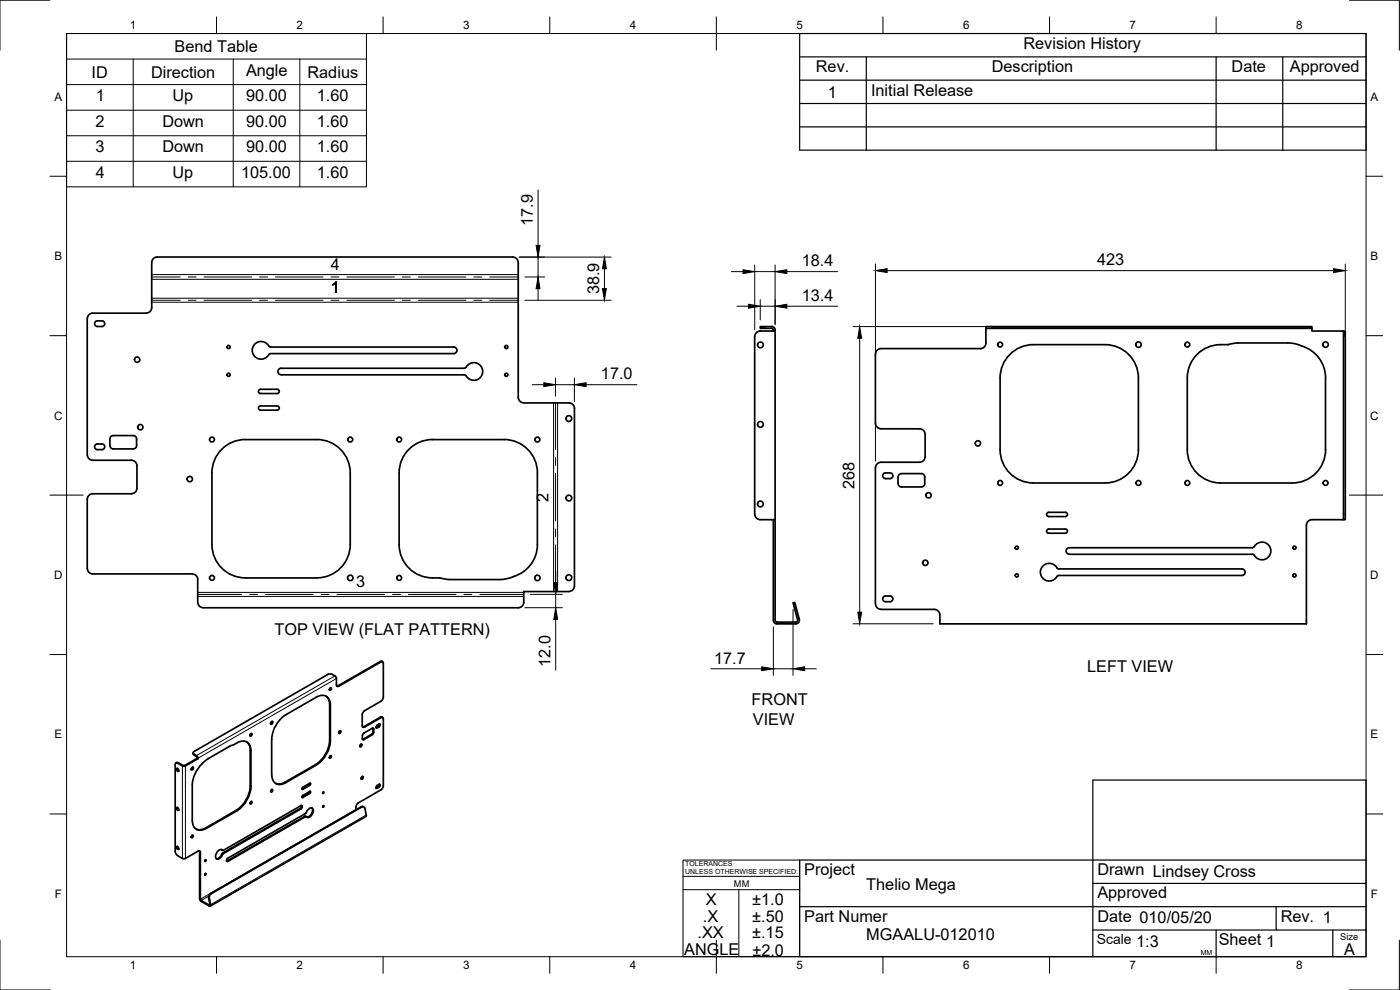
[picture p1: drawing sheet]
<svg xmlns="http://www.w3.org/2000/svg" width="420mm" height="297mm" viewBox="0 0 420 297" stroke-linecap="round" stroke-linejoin="round" font-family="sans-serif">
<!-- layer: Visible -->
<g fill="none" stroke="#000" stroke-width=".51">
<path d="M30.6 96.3h-1.4a.86 .86 0 0 0-.8 .8 .86 .86 0 0 0 .8 .9h1.4M30.6 96.3a.86 .86 0 0 1 .8 .8 .86 .86 0 0 1-.8 .9M232.1 99v.3M232.1 99l-.3-.4-.2-.1h-3.4v-.5h3.7l.5 .4 .2 .6M232.6 99.3l-4.9 .1-1 .7-.2 .9v53.2l.5 1.2 .7 .4 4.9 .1v30.2M232.6 99v56.9M295.9 98h97.8v.5h-97.8zM295.9 98.5v4.4M393.7 98.5v.8h9.5M403.2 99.3h.5v56.6h-.5zM78.2 118.1h5M78.2 118.1a.62 .62 0 0 1-.6-.7 .62 .62 0 0 1 .6-.6h5a.62 .62 0 0 1 .6 .6 .62 .62 0 0 1-.6 .7"/>
<path d="M81.2 104.1h55a.98 .98 0 0 1 .9 1 .98 .98 0 0 1-.9 1h-55M81.2 104.1h-.2a2.88 2.88 0 0 0-4.8-.6 2.68 2.68 0 0 0 .8 3.9 2.68 2.68 0 0 0 3.8-1.1l.4-.2M84.4 110.5h54.9M84.4 110.5a.99 .99 0 0 0-1 1 .99 .99 0 0 0 1 1h55.2a2.88 2.88 0 0 0 4.7 .6 2.68 2.68 0 0 0-.7-3.9 2.68 2.68 0 0 0-3.8 1.1l-.5 .2M294.2 104.6h-29.8l-.8 .2-.6 .6-.3 .9v20.7M295.9 102.9l-.5 1.2-1.2 .5M302.7 106.8a10 10 0 0 1 7.4-3.4h21.5a10 10 0 0 1 10.1 10v21.5a10 10 0 0 1-10.1 10h-21.5a10 10 0 0 1-10-10v-21.5a10 10 0 0 1 2.6-6.6zM371.5 102.9h15a13.1 13.1 0 0 1 9.3 4.5l.6 .9a9.7 9.7 0 0 1 1.4 5.1v21.5a10 10 0 0 1-10 10h-21.5a10 10 0 0 1-10-10v-21.5a10 10 0 0 1 10-10h2.3l2.9-.5M26.2 136.4v-40.8l.2-.8a1.58 1.58 0 0 1 1.5-.8l16-.1 1.1-.4 .5-1.2v-13.5l.5-1.2 1.2-.5 107.1 .1 1 .7 .2 .9 .1 40.8 .8 1 .8 .3h13.5a1.63 1.63 0 0 1 1.7 1.6v53.3l-.5 1.2-1.2 .5M26.2 136.4l.2 .9 1 .7 12 .1 1.2 .5 .5 1.2v6.7l-.5 1.1-1.2 .5M30.6 133.2h-1.4a.86 .86 0 0 0-.8 .8 .86 .86 0 0 0 .8 .9h1.4M30.6 133.2a.86 .86 0 0 1 .8 .8 .86 .86 0 0 1-.8 .9"/>
<path d="M33.3 131l.7-.3h6a1.01 1.01 0 0 1 1 1v2a1.01 1.01 0 0 1-1 1h-6a1.04 1.04 0 0 1-1-1v-2zM66.1 135.2a9.9 9.9 0 0 1 7.5-3.3h21.5a10 10 0 0 1 10 10v21.5a10 10 0 0 1-10 10h-21.5a10 10 0 0 1-10-10v-21.5a10 10 0 0 1 2.5-6.7zM77.7 122l.5-.2h5a.62 .62 0 0 1 .6 .6 .62 .62 0 0 1-.6 .6h-5l-.6-.3zM262.7 127l.3 .8 1 .8 12 .1 .8 .2 .6 .6 .2 .8v6.7M277.6 137l-.2 .9-1 .7-12 .1-.8 .2-.8 1-.1 41.3 .5 1.1 1.2 .5h16l1.2 .5a2.96 2.96 0 0 1 .5 2.8v1.1h110v-30.1l.8-1 .8-.2h9.5M26.2 149.8v20.7l.5 1.2 1.2 .5 30.2 .1 .8 .4 .4 .7 .1 7.7 .8 1 .8 .2M27.9 148.2h11.5M27.9 148.1l-1.2 .5-.5 1.2M161.3 141.9v21.5M161.3 141.9a10 10 0 0 0-10-10h-21.5a10 10 0 0 0-10 10v21.5a10 10 0 0 0 10 10h2.3l2.9 .5M232.1 155.9v30.2M265.2 142.1a2.72 2.72 0 0 1 2.2-.1 .86 .86 0 0 1 .6 .9 .86 .86 0 0 1-.9 .7h-1.3a.86 .86 0 0 1-.8-.5 .86 .86 0 0 1 .2-1z"/>
<path d="M269.8 142.4l.7-.3h6a.97 .97 0 0 1 1 1v2a1.01 1.01 0 0 1-1 1h-6a1.01 1.01 0 0 1-1-1v-2zM314.7 160h5M314.7 158.7h5M314.7 155h5M314.7 153.7h5M314.7 158.7a.62 .62 0 0 0-.6 .7 .62 .62 0 0 0 .6 .6M314.7 153.7a.62 .62 0 0 0-.6 .6 .62 .62 0 0 0 .6 .7M319.7 158.7a.62 .62 0 0 1 .7 .7 .62 .62 0 0 1-.7 .6M319.7 153.7a.62 .62 0 0 1 .7 .6 .62 .62 0 0 1-.7 .7M154.1 173l-1.7 .6-1.8 .3h-15.7M161.3 163.4a10 10 0 0 1-7.2 9.6M170.7 177.5h-13.5l-.1 3.6-.7 1-.9 .2"/>
<path d="M265.2 179.1a2.72 2.72 0 0 1 2.2-.2 .86 .86 0 0 1 .6 1 .86 .86 0 0 1-.9 .6h-1.3a.86 .86 0 0 1-.8-.5 .86 .86 0 0 1 .2-.9zM313.2 169.6a2.92 2.92 0 0 1 4.3 1.1h55.2a.98 .98 0 0 1 1 1 .98 .98 0 0 1-1 1h-55.2a2.88 2.88 0 0 1-4.7 .6 2.66 2.66 0 0 1 .4-3.7zM320.9 164.3h55.2a2.88 2.88 0 0 1 4.8-.6 2.68 2.68 0 0 1-.8 3.9 2.68 2.68 0 0 1-3.8-1.2l-.4-.1M320.9 166.3h55M320.9 164.3a.98 .98 0 0 0-.9 1 .98 .98 0 0 0 .9 1M61 182.4h94.5M114.6 198.4l.2 .2M114.6 198.4l-.5 .1-12.6 7.3M115 199v10.5l-.7 .9-4.9 2.8-.5 .6-.2 .7v3.2l.4 .6 5.2-3 .3-.1 .4 .3v20.3l-.2 .6-.5 .6M115 199l-.2-.5-.5 .1-12.9 7.4-.4-.5v-1.9a2.01 2.01 0 0 0-2.6-1.2l-40.2 23.1-.2 .6 1 .6M232.1 186.1l.3 .8 .6 .3h5.8M232.6 186.1l.6 .6h5.6"/>
<path d="M238.9 186.7l.4-.3 .1-.4-1.4-5.1 .5-.1 1.4 5a1.06 1.06 0 0 1-1 1.4M81.4 216.6l.3-.2 .2 .3-.5 .6-.2-.2zM81.7 216.4l-.1 .5-.4 .3M85.8 214.4a9.4 9.4 0 0 0-4.2 7.4l-.1 10.6a2.61 2.61 0 0 0 1.3 2.7 2.61 2.61 0 0 0 3-.3l9.1-5.2M97.8 208.8l.6 .7 .5 1.4v11.2a9.4 9.4 0 0 1-4.2 7.3l-9.7 5.5-1.5 .3-.8-.2M99 206.5l.3-.1 .2 .2-.5 .5-.2-.2zM99.1 211.7v10.5M99.2 211.7a2.58 2.58 0 0 0-1.3-2.8 2.58 2.58 0 0 0-3 .3l-9.1 5.2M99.2 206.4l-.3 .6M101.5 205.8h-.4M101.8 219.4l.4-.2 .1 .3-.5 .6-.2-.2zM102.1 219.2l-.1 .5-.3 .3"/>
<path d="M111.9 218.4v1.2l-.2 .5-2.9 1.7M112.2 219.7l-.5 .8-2.5 1.4-.4-.2M112.2 219.7v-1l-.3-.3-2.7 1.6-.4 .7M113.2 217.6l.9-.3-.2 .6-.7 .5M113.2 217.6l-.4 .6 .4 .2M113.9 217.2l-.3 .7-.8 .4M114.6 215.1l.2 .2M114.6 215.1h-.3l-5.5 3M52.8 228.9l.5-.1 1.6 .9M53 230.6l.5 .2 .1 .6-.5-.1zM53.2 230.5l.1 .5 .4 .3M53.3 229l-.5-.1-.2 .5v26.1"/>
<path d="M57.5 230.4l.4-.2 .2 .2-.6 .7-.1-.3zM57.8 230.2l-.1 .4-.3 .3M58 225.9l.2 .6M58.3 226.6l.8 .5 .1 .4-3.8 2.2h-.4M59 226.7l.4 .9M59.2 227.5l.2 .1-4 2.3-.7-.1-1.4-.8M70.1 223.5l-1.2 .4-6.4 3.7a10.4 10.4 0 0 0-4.8 7.9v10.6a2.59 2.59 0 0 0 1.2 2.7 2.59 2.59 0 0 0 3-.3M71.1 222.9l-1 .6M71.1 222.9a2.58 2.58 0 0 1 3-.3 2.58 2.58 0 0 1 1.2 2.8v10.5a9.3 9.3 0 0 1-4.2 7.4M74 222.6l.6 .6 .5 1.4v11.2a9.3 9.3 0 0 1-4.2 7.4l-9.7 5.5-1.5 .3-.8-.2M75.2 220.2l.3-.1 .1 .2-.4 .6-.2-.3zM75.4 220.1l-.4 .6"/>
<path d="M81.4 237l.3-.1 .2 .2-.5 .6-.2-.3zM81.6 236.9l-.3 .6M90.6 239.1v.1M90.7 238.8l2.5-1.3-.2 .6-2.3 1.2zM93 235.6l.2-.3-.1-.3-2.3 1.2-.2 .6 2.4-1.2M93 237.4l-.2 .5-2.2 1.3M93 235l-.2 .5-2.2 1.2M97 237.6l-.1 .3M97 237.6l.2 .1-.3 .4zM99 226.9l.3-.2 .2 .2-.5 .6-.2-.2zM99.2 222.2a9.4 9.4 0 0 1-4.3 7.3M99.2 226.7l-.3 .7"/>
<path d="M108.1 223.4l.4-.1 .1 .2-.5 .6-.1-.2zM108.4 223.2l-.1 .5-.3 .3M108.5 233.1l.4-.2 .1 .3-.5 .6-.1-.2zM108.8 220.7v1M108.8 233l-.1 .4-.3 .3M113.2 235.7l.7-.4 .2 .3-.2 .4-.7 .5M113.2 235.7l-.4 .6 .4 .2M113.9 235.3l-.3 .7-.8 .4M114.3 237l-6.8 3.9M52.6 255.5l.2 .7 .5 .5M53 254l.5 .2 .1 .6-.5-.1zM53 242.3l.5 .2 .1 .6-.5-.1z"/>
<path d="M53.2 254l.1 .4 .4 .4M53.2 242.2l.1 .5 .4 .4M57.5 250.7l.4-.1 .1 .2-.4 .6-.2-.3zM57.8 250.6l-.4 .6M59.8 255.3l.1 .4M59.9 255.7v13.9M60.1 255.8v14M60.2 255.8l-.3-.5-.5 .1-4 2.3-.7-.1-1.4-.9M61.6 258l-.1 .3M61.7 258l.2 .1-.4 .4zM66.5 254.9l.3 .3M67 255.1a1.27 1.27 0 0 0-2 .8l-.3 .7a.87 .87 0 0 0 .6 1.2 .87 .87 0 0 0 1.1-.7l.6-1 23.3-13.4 .4-.5v-.4l-.4-.1-23.3 13.5"/>
<path d="M68.2 257.7l23.5-13.7a2.62 2.62 0 0 1 1.8-1.6 1.72 1.72 0 0 1-.7 2.8l-.3 .1-.8-.3-23.5 13.5-.2-.3zM71.1 243.3l-9.2 5.2M75.2 240.6l.3-.2 .1 .3-.4 .5-.2-.2zM75.4 240.4l-.4 .7M90.5 241.7v.5l-.4 .4-23.4 13.5a2.04 2.04 0 0 1-1.8 1.5M91.9 245l-.4-.1-23.5 13.5M93.6 242.4a1.98 1.98 0 0 1-1.6 2.7M97 241.7l-.1 .3M97 241.7l.2 .1-.3 .4zM107.6 240.9l-.7 .9-.1 1.1M109.1 242h-.7l-45.3 26.1M109.8 245l-46.7 26.9"/>
<path d="M109.8 245l.1-.3-.4-2.1a.59 .59 0 0 0-.9-.5l-45.3 26.1M59.9 269.6l.5 .9 2.4 1.3h.4v-.4M60.2 269.8l.2 .4 2.4 1.4M61.6 262.1l-.1 .3M61.7 262.1l.2 .1-.4 .4zM63.1 268.1l-.5 .9 .4 2.5-.2 .1M63.3 268.2l-.5 .9 .4 2.3"/>
<circle cx="41.2" cy="107.9" r=".79"/>
<circle cx="68.6" cy="104.1" r=".48"/>
<circle cx="68.6" cy="112.5" r=".48"/>
<circle cx="151.9" cy="112.5" r=".48"/>
<circle cx="151.9" cy="104.1" r=".48"/>
<circle cx="228.2" cy="103.5" r=".86"/>
<circle cx="300.2" cy="103.4" r=".73"/>
<circle cx="341.7" cy="103.4" r=".81"/>
<circle cx="356.3" cy="103.4" r=".73"/>
<circle cx="397.8" cy="103.4" r=".81"/>
<circle cx="42.1" cy="128.2" r=".79"/>
<circle cx="63.6" cy="131.9" r=".73"/>
<circle cx="105.1" cy="131.9" r=".73"/>
<circle cx="119.8" cy="131.9" r=".73"/>
<circle cx="161.3" cy="131.9" r=".73"/>
<circle cx="170.7" cy="125.6" r=".86"/>
<circle cx="228.2" cy="127.3" r=".86"/>
<circle cx="293.5" cy="133" r=".79"/>
<circle cx="56.9" cy="143.7" r=".79"/>
<circle cx="170.7" cy="149.4" r=".86"/>
<circle cx="228.2" cy="151.2" r=".86"/>
<circle cx="278.6" cy="148.6" r=".79"/>
<circle cx="300.2" cy="144.9" r=".73"/>
<circle cx="341.7" cy="144.9" r=".73"/>
<circle cx="356.3" cy="144.9" r=".73"/>
<circle cx="397.8" cy="144.9" r=".73"/>
<circle cx="63.6" cy="173.4" r=".73"/>
<circle cx="105.1" cy="173.4" r=".81"/>
<circle cx="119.8" cy="173.4" r=".73"/>
<circle cx="161.3" cy="173.4" r=".81"/>
<circle cx="170.7" cy="173.3" r=".86"/>
<circle cx="277.7" cy="168.9" r=".79"/>
<circle cx="305.1" cy="164.3" r=".48"/>
<circle cx="305.1" cy="172.7" r=".48"/>
<circle cx="388.5" cy="164.3" r=".48"/>
<circle cx="388.5" cy="172.7" r=".48"/>
</g>
<!-- layer: Center Lines -->
<g fill="none" stroke="#000" stroke-width=".3">
<path d="M45.5 90.1h8.6M45.5 83.1h8.6M56.5 90.1h2.3M56.5 83.1h2.3M61.2 90.1h14.3M61.2 83.1h14.3M77.9 90.1h2.4M77.9 83.1h2.4M82.7 90.1h14.2M82.7 83.1h14.2M99.3 90.1h2.4M99.3 83.1h2.4"/>
<path d="M104.1 90.1h14.3M104.1 83.1h14.3M120.8 90.1h2.3M120.8 83.1h2.3M125.5 90.1h14.3M125.5 83.1h14.3M142.2 90.1h2.4M142.2 83.1h2.4M147 90.1h8.5M147 83.1h8.5M166.7 120.9v14M166.7 137.3v2.4"/>
<path d="M166.7 142v14.3M166.7 158.7v2.4M59.3 178.4h13.2M74.9 178.4h2.4M79.7 178.4h14.3M96.4 178.4h2.3M101.1 178.4h14.3M117.8 178.4h2.4M122.6 178.4h14.2M139.2 178.4h2.4M144 178.4h13.2M166.7 163.5v14"/>
</g>
<!-- layer: Visible Narrow -->
<g fill="none" stroke="#000" stroke-width=".3">
<path d="M45.5 82.4h110M45.5 83.8h110M45.5 89.5h110M45.5 90.7h110M166.1 120.9v56.6M167.3 120.9v56.6M59.3 179h97.9M59.3 177.7h97.9M114.1 198.5l.2 .1M98.9 211.5l.2 .2M100.5 202.8l-41.5 23.9v.3M101 203.6l-41.6 23.9-.2-.1"/>
<path d="M101.5 205.8l.2 .1M109.2 218l.2 .2M111.9 219.6l.3 .1M111.9 218.6l.3 .1M112.9 218.3l.3 .1M113.5 217.9l.2 .2M114.1 215.2l.2 .1M53.5 228.8l-.2 .2M54.9 229.7l-.2 .1v27.8M55.4 229.7l.2 .1v27.8M58.3 226.3v.3M59 227.6l.2 .2"/>
<path d="M75.1 225.3l.2 .1M75.1 235.8l.2 .1M85.6 234.7l.2 .1M90.6 236.7l.2 .1M90.6 239.2l.2 .1M92.8 235.5l.2 .1M92.8 237.9l.2 .2M94.7 229.4l.2 .2M98.9 222.1l.2 .1M108.9 221.8l.3 .1M111.5 220.3l.2 .2M112.9 236.4l.3 .1"/>
<path d="M113.5 236.1l.2 .1M59.9 255.7l.2 .1M61.7 248.4l.2 .1M66.5 255l.3 .1M66.5 256.3l.3 .1M66.8 256l.2 .1M68.1 258.3l.3 .2M70.8 243.1l.3 .2M90.1 242.6l.2 .1M91.5 244.9l.2 .1M106.8 242.9l-46.7 26.9M108.4 242.1h.2"/>
<path d="M109.9 244.5l-46.7 26.9M59.9 269.6l.2 .2M60.1 269.8v.4M62.6 269.4l.2 .1M62.6 268.9l-2.2 1.3M63 271.4l-.2 .4M63.1 268.1l.2 .1"/>
</g>
<!-- layer: Border -->
<g fill="none" stroke="#000" stroke-width=".3">
<path d="M15 .1h-15v15M20 10.1h390v276.9h-390zM65 5.1v5M115 5.1v5M165 5.1v5M215 5.1v10M265 5.1v5M315 5.1v5M365 5.1v5M405 .1h15v15M15 52.9h5M410 52.9h5"/>
<path d="M15 100.7h5M410 100.7h5M15 148.6h10M405 148.6h10M15 196.4h5M410 196.4h5M15 244.2h5M410 244.2h5M0 282.1v14.9h15M65 287v5M115 287v5M165 287v5"/>
<path d="M215 282.1v9.9M265 287v5M315 287v5M365 287v5M420 282.1v14.9h-15"/>
</g>
<!-- layer: TitleBlock -->
<g fill="none" stroke="#000" stroke-width=".36">
<path d="M240 10.1h170v34.9h-170zM240 17.1h170M260 17.1v27.9M365 17.1v27.9M385 17.1v27.9M240 38.1h170M240 31.1h170M240 24.1h170M410 258h-170v29h170v-53h-82v53M240 272h170M328 279h82M328 265.1h82"/>
<path d="M365 279v8M383 272v7M400 279v8"/>
</g>
<path d="M205 258h35v29h-35zM205 262.9h35M205 266.9h35M221.7 266.9v20" fill="none" stroke="#000" stroke-width=".3"/>
<!-- layer: BOM -->
<path d="M20 10.1h90v46h-90zM20 17.7h90M40 17.7v38.4M70 17.7v38.4M90 17.7v38.4M20 25.4h90M20 33.1h90M20 40.7h90M20 48.4h90" fill="none" stroke="#000" stroke-width=".3"/>
<!-- layer: Dimensions -->
<g fill="none" stroke="#000" stroke-width=".3">
<path d="M161.5 57v16.6M155.9 77.1h27.5M161.5 77.1v6M226.5 79.5v19.5M232.6 79.5v17.8M262.7 79.2v59.2M403.7 79.2v19.8M157.5 90.1h25.9M157.5 83.1h6M161.5 86.6v3.5M181.4 80.6v6M219.5 81.5h3.5"/>
<path d="M221.2 91.9h3.5M226.5 81.5h6.1M228.2 89.9v6.1M228.2 91.9h4.4M236.1 81.5h15.3M236.1 91.9h15.3M256 98h39.6M266.2 81.2h134M159.7 115.4h3.5M166.7 113.4v5.5M166.7 115.4h5.7M172.4 113.4v7.2"/>
<path d="M175.9 115.4h15.2M258 101.5v82.2M159.2 178.3h9.6M166.8 171.4v3.4M166.8 178.3v4M157.5 182.3h11.3M166.8 185.9v15.2M232.1 188.1v14.6M238 182.9v19.8M256 187.2h24.1M213.3 200.7h15.3M232.1 200.7h5.9"/>
<path d="M241.5 200.7h3.5"/>
</g>
<g fill="#000" stroke="#000" stroke-width=".3">
<path d="M160.9 73.6h1.2l-.6 3.5zM161.5 83.1l.6 3.5h-1.2zM180.8 86.6h1.2l-.6 3.5zM181.4 77.1l.6 3.5h-1.2zM223 80.9l3.5 .6-3.5 .6zM224.7 91.3l3.5 .6-3.5 .6zM232.6 81.5l3.5-.6v1.2zM232.6 91.9l3.5-.6v1.2zM262.7 81.2l3.5-.6v1.2zM400.2 80.6l3.5 .6-3.5 .6zM163.2 114.8l3.5 .6-3.5 .6zM172.4 115.4l3.5-.6v1.2z"/>
<path d="M258 98l.6 3.5h-1.2zM166.2 174.8h1.2l-.6 3.5zM166.8 182.3l.6 3.6h-1.2zM257.4 183.7h1.2l-.6 3.5zM228.6 200.1l3.5 .6-3.5 .5zM238 200.7l3.5-.6v1.1z"/>
</g>
<g font-size="4.9">
<text x="52.4" y="15.6">Bend Table</text>
<text x="307.1" y="14.6">Revision History</text>
<text x="27.5" y="23.3">ID</text>
<text x="45.3" y="23.3">Direction</text>
<text x="73.8" y="22.8">Angle</text>
<text x="92.3" y="23.3">Radius</text>
<text x="244.9" y="21.6">Rev.</text>
<text x="297.6" y="21.6">Description</text>
<text x="369.6" y="21.6">Date</text>
<text x="387.1" y="21.6">Approved</text>
<text x="248.5" y="29.3">1</text>
<text x="261.4" y="28.8">Initial Release</text>
<text x="28.8" y="30.4">1</text>
<text x="51.8" y="30.4">Up</text>
<text x="73.9" y="30.4">90.00</text>
<text x="95.1" y="30.4">1.60</text>
<text x="28.7" y="38.1">2</text>
<text x="48.7" y="38.1">Down</text>
<text x="73.9" y="38.1">90.00</text>
<text x="95.1" y="38.1">1.60</text>
<text x="28.6" y="45.7">3</text>
<text x="48.7" y="45.7">Down</text>
<text x="73.9" y="45.7">90.00</text>
<text x="95.1" y="45.7">1.60</text>
<text x="28.7" y="53.4">4</text>
<text x="51.8" y="53.4">Up</text>
<text x="72.4" y="53.4">105.00</text>
<text x="95.1" y="53.4">1.60</text>
<text x="159.9" y="67.8" transform="rotate(-90 159.9 67.8)">17.9</text>
<text x="99.3" y="80.9">4</text>
<text x="240.6" y="79.9">18.4</text>
<text x="329.2" y="79.6">423</text>
<text x="99.3" y="88">1</text>
<text x="179.8" y="88.4" transform="rotate(-90 179.8 88.4)">38.9</text>
<text x="240.6" y="90.3">13.4</text>
<text x="180.4" y="113.9">17.0</text>
<text x="256.5" y="146.6" transform="rotate(-90 256.5 146.6)">268</text>
<text x="164.6" y="150.5" transform="rotate(-90 164.6 150.5)">2</text>
<text x="106.9" y="176.2">3</text>
<text x="82.4" y="190.6">TOP VIEW (FLAT PATTERN)</text>
<text x="165.2" y="200.1" transform="rotate(-90 165.2 200.1)">12.0</text>
<text x="214.3" y="199.2">17.7</text>
<text x="326.3" y="201.7">LEFT VIEW</text>
<text x="225.6" y="211.7">FRONT</text>
<text x="226" y="217.5">VIEW</text>
<text x="241.3" y="262.6">Project</text>
<text x="329.3" y="262.6">Drawn Lindsey Cross</text>
<text x="260" y="267">Thelio Mega</text>
<text x="329.3" y="269.5">Approved</text>
<text x="211.9" y="271.6">X</text>
<text x="225.8" y="271.6">±1.0</text>
<text x="209.3" y="281.5">.XX</text>
<text x="211" y="276.5">.X</text>
<text x="225.7" y="281.6">±.15</text>
<text x="225.8" y="276.6">±.50</text>
<text x="241.3" y="276.5">Part Numer</text>
<text x="329.3" y="276.5">Date 010/05/20</text>
<text x="384.3" y="276.5">Rev. 1</text>
<text x="205.3" y="286.6">ANGLE</text>
<text x="225.8" y="286.7">±2.0</text>
<text x="260" y="282.1">MGAALU-012010</text>
<text x="341" y="284">1:3</text>
<text x="365.8" y="283.6">Sheet 1</text>
<text x="403.4" y="286.5">A</text>
</g>
<text font-size="4.2" x="329.1" y="283.1">Scale</text>
<g font-size="3.5">
<text x="39" y="8.8">1</text>
<text x="89" y="8.8">2</text>
<text x="139" y="8.8">3</text>
<text x="189" y="8.8">4</text>
<text x="239" y="8.8">5</text>
<text x="289" y="8.8">6</text>
<text x="339" y="8.8">7</text>
<text x="389" y="8.8">8</text>
<text x="16.3" y="30.2">A</text>
<text x="411.3" y="30.2">A</text>
<text x="16.3" y="78">B</text>
<text x="411.3" y="78">B</text>
<text x="16.2" y="125.9">C</text>
<text x="411.2" y="125.9">C</text>
<text x="16.2" y="173.7">D</text>
<text x="411.2" y="173.7">D</text>
<text x="16.3" y="221.6">E</text>
<text x="411.3" y="221.6">E</text>
<text x="16.4" y="269.4">F</text>
<text x="411.4" y="269.4">F</text>
<text x="39" y="290.8">1</text>
<text x="89" y="290.8">2</text>
<text x="139" y="290.8">3</text>
<text x="189" y="290.8">4</text>
<text x="239" y="290.8">5</text>
<text x="289" y="290.8">6</text>
<text x="339" y="290.8">7</text>
<text x="389" y="290.8">8</text>
</g>
<g font-size="2.8">
<text x="220.3" y="266.1">MM</text>
<text x="402.3" y="282.1">Size</text>
</g>
<g font-size="2.1">
<text x="205.6" y="259.8">TOLERANCES</text>
<text x="205.6" y="262.3">UNLESS OTHERWISE SPECIFIED:</text>
<text x="360.4" y="286.5">MM</text>
</g>
</svg>
